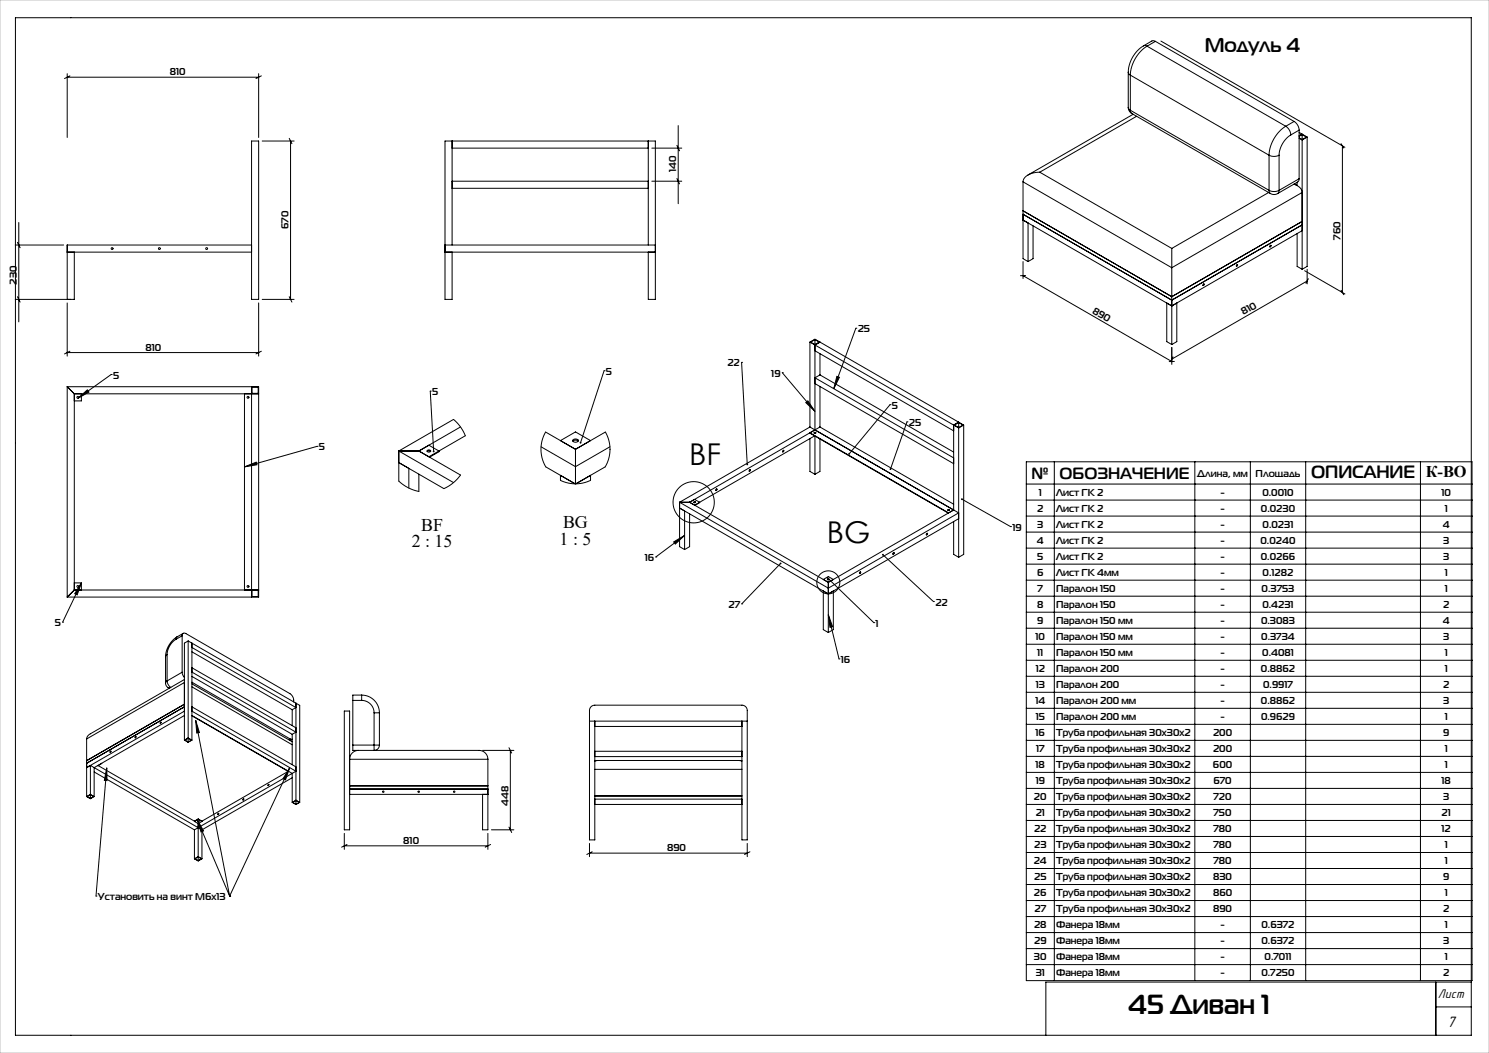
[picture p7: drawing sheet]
<svg xmlns="http://www.w3.org/2000/svg" width="420mm" height="297mm" viewBox="0 0 420 297" stroke-linecap="round" stroke-linejoin="round" font-family="sans-serif">
<g fill="none" stroke="#000" stroke-width=".28">
<path d="M4.4 5h410.6v287h-410.6zM322.5 12.9a9.3 9.3 0 0 0-4.3 7.5M322.5 12.9l1 .1M323.5 13a10.4 10.4 0 0 0-4.7 8.2M323.5 13l39.2 22.6M325.9 11.7l-.9-.2-2.5 1.4M325.9 11.7l-2.4 1.3M325.9 11.7l39.1 22.6M327.5 11.6l51.9 29.9M19 20.8v18M19 21.8h54M19.7 21.4l-1.5 .8"/>
<path d="M71 39.8h2v44.6h-2zM73 20.8v18M73.7 21.4l-1.5 .8M74 39.8h9M81.6 39l.7 1.5M82 39.8v44.6M127.5 39.8v29.3M182.9 39.8v29.3M191.3 35.4v22.1M318.2 30.3a2 2 0 0 0 1 1.7M318.2 20.4l.6 .8M318.2 30.3l.6 .8"/>
<path d="M318.2 20.4v9.9M318.8 31.1l.4 .9M318.8 21.2l39.2 22.6M318.8 31.1l39.2 22.6M318.8 21.2v9.9M319.2 32l39.2 22.6M319.6 32.2l-29.7 17.2M320.6 32.8l-27.3 15.8M362.7 35.6a10.4 10.4 0 0 0-4.7 8.2M362.7 35.6l1 1.1 .4 1.4M364.1 38.1a7.3 7.3 0 0 0-3.3 5.7M365 34.3l1 1 .4 1.4"/>
<path d="M365 34.3l-2.3 1.3M366.4 36.7l-2.3 1.4M366.4 36.7v13.7M366.4 37.4l2.3 1.3M366.4 38.9l.9 .5M366.4 39l.9 .5M367.3 38v1.4M367.3 39.5v36.5M367.3 37.8l-.9 .5M367.3 38l1.2 .7-1.2 .7M367.3 38l-.9 .4M368.7 38.7l-1.4 .8"/>
<path d="M368.7 38.7v36.4l-1.4 .9M127.5 41.8h55.4M127.5 53.1h55.4M127.5 51.1h55.4M183.9 41.8h8.4M183.9 51.1h8.4M190.9 41l.8 1.5M190.9 50.3l.8 1.6M288.6 51.3l41.9 24.2M288.6 59.5l41.9 24.2 36.8-21.2M288.6 51.3v21.7l1.4 .8M293.3 48.6a4.4 4.4 0 0 0-4.7 2.5v.2"/>
<path d="M293.3 48.6l37.2 21.5M357.8 54.3l-27.3 15.8M358 43.8l1.4 .3 1.4-.3M358 53.7l1.4 .3 1.4-.3M358 53.7l.4 .9M358 43.8v9.9M358.4 54.6a2 2 0 0 0 2 0M360.8 53.7l-.4 .9M360.8 43.8v9.9M365 51.9l1.7 1.1 .6 1.3-36.8 21.2M365.1 51.9l.8 .5M365.9 51.4v.9"/>
<path d="M366.4 50.4l-.4 .9-5.6 3.3M366.4 50.4l-5.6 3.3M378.3 40.5l.7 1.3M378.6 41.1v41.4M4.3 69.1h13.7M4.9 68.3l.8 1.6M5.3 62.8v28M19 71.1h52M21 71.1v13.3h-16.7M71 69.1h-52v15.3M125.5 71.1h59.4M125.5 69.1h59.4"/>
<path d="M127.5 71.1v13.3h-2v-44.6h59.4v44.6h-2v-13.3M288.6 60.4l41.9 24.3 36.8-21.3M288.6 73.8v4.8M288.6 77.7l41.9 24.3M289.3 77.7l-1.5 .1M291.4 63.7v9.3l-1.4 .8M330.5 70.1v5.4M330.5 75.5v21.7M349 74.6l-.3 .4M358.4 69.2l-.2 .4M365.9 65.9v9.2l1.4 .9M367.3 65.1l-36.8 21.2-41.9-24.2 1.4 .8v10.9"/>
<path d="M368 76.4l11.4 6.5M368.7 76v4.1M368.7 79.3l-38.2 22M369.1 78.6l-.7 1.3M4.9 83.7l.8 1.5M19 85.4v15M19 99.4h54M19.7 99.1l-1.5 .7M73 85.4v15M73.7 99.1l-1.5 .7M74 84.4h9M81.6 83.7l.7 1.5"/>
<path d="M228.5 96.5v23.9M228.5 96.5l40.5 23.4M228.5 96.5l1.4-.8 40.5 23.4M229.9 95.8v1.4M229.9 98.9l39.1 22.6M229.9 95.8l1.2 .7-1.2 .7M229.9 95.8l-1.3 .7 1.3 .7M231.3 96.5l-1.4 .8v24l-35.4 20.4M231.3 99.8v5.9M241.4 92.6h.1M241.4 92.6l-6.2 17M329.1 85.5v10.9l1.4 .8"/>
<path d="M330.5 98v4.8M331.9 85.5v10.9l-1.4 .8M339.6 80.1l-.3 .4M378.3 81.9l.7 1.2M19 109.1v59.3M19 109.1h54v59.3h-54M19 109.1l2 2M21 111.1v55.3M21 111.1h52M22 112.3l2.6-2.3 .5 .6zM23 111.1v2h-2M31.4 105.6h.1"/>
<path d="M31.4 105.6l-9.4 6.7M69 111.1v55.3M71 109.1v59.3M71.1 109.2h1.7v1.7h-1.7zM121.4 110.3h.1M121.4 110.3l.9 17M170.4 104.6h.1M170.4 104.6l-6.6 20.3M209.2 102.2h.1M209.2 102.2l1.6 28.8M220.7 105.1h.1M220.7 105.1l9.2 10.9"/>
<path d="M227.3 113.6l.6-.5 2 2.9zM229.9 108.2l39.1 22.6M231.3 105.7l-1.4 .9 39.1 22.5M231.3 105.7l37.7 21.8M231.3 109v11.4M236.1 106.2l.7 .2-1.6 3.2zM251 114.1h.1M251 114.1l-11.5 13.9M255.8 119h.1M255.8 119l-4.6 13.3M269 119.9v23.9M269 119.9l1.4 .8"/>
<path d="M270.4 119.1l-1.4 .8M270.4 119.2l1.2 .7-1.2 .7M270.4 119.2l-1.2 .7 1.2 .7M270.4 119.1l1.4 .8M270.4 119.2v1.4M271.8 119.9l-1.4 .8M271.8 119.9v36.5l-1.4 .8M330.9 100.7l-.7 1.2M331.3 101.9l-1.5 .1M69 131.7l3.3-1.4 .2 .8zM89.4 125.9h.1M89.4 125.9l-20.4 5.8"/>
<path d="M112.5 127.2l15.4-8.9 2 2.1 1.4 2.5-10.3 5.9M112.5 127.2v8.5l2.6 1.8 3 1.1v-4.9M112.5 127.2l15.4 8.9M112.5 127.2h5.6M115.3 132.1v5.6M118.1 127.2l11.8 6.8-2.1 2.2-2.6 1.6-12.7-7.3M120.5 127.3l.4-.2 .6 .2M120.5 127h.1a.41 .41 0 0 1 .6-.2 .41 .41 0 0 1 .1 .7 .45 .45 0 0 1-.6 0 .45 .45 0 0 1-.2-.5zM121 125.6l2.8 1.6v.2l-2.6 1.5M129.9 120.4l-11.8 6.8M152.6 126l9.7 5.6 9.7-5.6M158.1 124.3l4.2-2.5 4.3 2.5"/>
<path d="M161.6 124.4a1.09 1.09 0 0 1 1.5 0M161.6 124a.8 .8 0 0 1 .9-.2 .8 .8 0 0 1 .6 .7 .87 .87 0 0 1-1.5-.3zM162.3 126.7l8.5-4.8 .8 1.7 .4 1.9-.1 3.2-1.2 3-8.3 4.8M162.3 126.7l-8.4-4.8-.8 1.6-.4 1.8-.1 1.9 .3 1.8 1.1 2.7 8.2 4.8-4.1-2.4v1.4l.9 .4 2.7 .5 2.8-.2 2.1-.7v-1.4M162.3 126.7v9.8M202.1 137.9l-.2 .4M211.6 132.4l-.3 .5M221 127l-.3 .4M228.5 120.4l41.9 24.3-36.8 21.2-41.9-24.2M228.5 122.1l39.1 22.6 1.4-.9M228.5 122.1l39 22.6M228.5 123.7v9.3l1.4 .8"/>
<path d="M228.5 120.4l-36.8 21.3M229.6 122.1h.5M229.8 122.9l-33.9 19.6M229.9 122v.2M229.9 123v10.8M231.3 120.4l-2.8 1.7M231.3 120.4l37.7 21.8M231.3 123.8v9.2l-1.4 .8M270.4 120.7v36.5M289.5 130.2h125.7v146.4h-125.7zM289.5 136.5h125.7M297.4 130.2v146.4"/>
<path d="M337 130.2v146.4M352.7 130.2v146.4M368.3 130.2v146.4M400.7 130.2v146.4M185 157.1h.1M190 152.8l3.1-1.8-2.6 2.5zM191.7 143.3l41.9 24.2M191.7 141.7v12.5l1.4 .8M191.7 141.7h2.8M193.1 144.1v10.9M193.1 151l-8.1 6.1M194.5 141.7l39.1 22.6"/>
<path d="M194.5 144.9v9.3l-1.4 .8M195.7 141.7h.5M195.9 140.9l1.4 .8-1.3 .8M220.2 158.9l-11 11.4M249 156.5l14.3 13.2M252.1 155.8l-.2 .5M261.5 150.4l-.2 .4M267.3 143.9h.5M269 147.1v9.3l1.4 .8M269 143.8l-35.4 20.5M270.4 146.3l-36.8 21.2M271.3 140.8l13.7 7.7"/>
<path d="M285 148.5h.1M289.5 141h125.7M289.5 145.6h125.7M289.5 150.1h125.7M289.5 154.6h125.7M289.5 159.1h125.7M17.7 175.5h.1M21 166.4h52M21 166.4l-2 2M21 164.4h2M23 164.4l-1.2 3.4-.7-.3zM23 164.4v2"/>
<path d="M23 164.4l-5.3 11.1M49.9 179.7a7 7 0 0 0-3.2 5.5M49.9 179.7l-.3 .6M51.4 179.3l.3-.7 .7 .1 29.4 16.9 .8 1 .2 1.4M51.4 179.3v10.3M51.4 179.3l-1.8 1M51.7 178.6l-1.8 1.1M71.1 166.5h1.7v1.8h-1.7zM209.2 170.3h.1M232.2 163.4l1.4-.8 1.5 .8M232.2 166.7v10.9l1.4 .8M233.4 163.5h.5"/>
<path d="M233.4 163l13.1 12.6M233.6 173.4l1.2 3.4-.7 .1zM233.6 164.3v14.1M233.6 167.5l1.5-.8v10.9l-1.5 .8M233.6 173.4l3.1 12.4M242.7 161.3l-.3 .4M246.5 175.6h.1M263.3 169.7h.1M289.5 163.6h125.7M289.5 168.2h125.7M289.5 172.7h125.7M289.5 177.2h125.7"/>
<path d="M46.7 192.7l.2 .6 .5 .7M46.7 185.2v7.5M47.1 192.1l.3 1 .8 .8M47.1 192.1l-.4 .6M47.1 184.6l-.4 .6M47.1 184.6v7.5M47.4 194h.6M47.4 194l.3 .1M49.6 180.3a5.5 5.5 0 0 0-2.5 4.3M51.4 189.6l.1 .8 .5 .7M51.4 189.6l-4.3 2.5M52 191.7l-26.5 15.3-.7 .6-.4 .8"/>
<path d="M52 199.4l-27.6 15.9M52 198.6l-27.6 15.9M52 192.5l-27.6 15.9M53.1 180.8l-1.1 .6v27.4M53.1 180.8l31.4 18.2v27.3M53.1 180.8v27.3M54.1 192.9l28.3 16.3M54.1 192.4l27.7 16M54.1 182.6l29.4 17-1.1 .6M54.1 183.8l28.3 16.4M54.1 181.4v27.4M54.1 189.6l29.4 16.9-1.1 .6"/>
<path d="M54.1 190.8l28.3 16.3M54.1 188.3l29.4 17M54.1 199.4l29.4 16.9M54.1 193.7l28.3 16.4M83.5 198.3v27.4M99.5 197.6h2.5M99.5 197.6v12.6M102 197.6a3.5 3.5 0 0 1 3.5 3.5M102 196.1v1.5M102 196.1a5 5 0 0 1 5 5M102 196.1h-2.5v1.5M236.7 185.8h.1"/>
<path d="M289.5 181.7h125.7M289.5 186.2h125.7M289.5 190.7h125.7M289.5 195.3h125.7M289.5 199.8h125.7M24.4 208.4v16.3M25.5 215.9l31.5 18.2M25.5 215.9v8.2M26.6 217.7l28.2 16.4M27.7 215.9l27.1 15.7M28.6 215.3l.1 .1M28.7 215.4l-1.2 .5"/>
<path d="M28.7 215.3v.1M30.1 216.6l.1 3.6-.8-.1zM30.1 216.6l-3 36.1M31.3 211.9l-.2 .3M38.4 207.8l-.2 .3M45.4 203.7l-.2 .3M52 201.8l-25.4 14.7v8.2M52 200.6l-27.6 15.9 1.1-.6M52 208.8l1.1 .6 1-.6M53.1 208.1l-1.1 .7M53.1 208.2l-.9 .6 .9 .5M53.1 208.1l1 .7"/>
<path d="M53.1 208.2l.9 .6-.9 .5M53.1 208.2v1.1M54.1 201.9l27.3 15.7M54.1 200.6l29.4 16.9-1.1 .6M54.1 201.8l28.3 16.3M55.2 203.2l1 3.4-.7 .2zM55.2 203.2l9.6 49.5M81.3 217.6l-24.3 14M81.7 216.6l-1.2 3.4-.7-.3zM81.7 216.6l-16.9 36.1M81.8 208.4l.6 .1-.6 .4M81.8 208.4l-.4 .2"/>
<path d="M82.4 218.1l-27.6 16M82.4 200.2v4.5M82.4 207.1v8.6M82.4 218.1v8.2M82.4 219.4l-25.4 14.7M97.1 200.6h1.5v33.5h-1.5zM99.5 210.2v1.5h35.6a2.5 2.5 0 0 1 2.5 2.5M99.5 210.2h6M101.1 211.7a2.5 2.5 0 0 0-2.5 2.5h39M105.5 201.1h1.5M105.5 210.2h1.5M105.5 210.2v1.4a1.33 1.33 0 0 0 1.5-1.4"/>
<path d="M105.5 201.1v9.1M107 201.1v9.1M136.1 211.7h8.8M137.6 214.2v19.9h-1.5v-10M143.6 210.9l.7 1.5M143.9 211.7v22.4M166.3 203.4h44.5M167.8 203.4v33.5h-1.5v-36.5l.1-.7 .4-.5 1-.3h41.5l.9 .3 .4 .5 .2 .7v36.5h-1.5v-33.5M167.8 214.5h41.5M167.8 204.9h41.5M167.8 211.9h41.5M167.8 213.4h41.5"/>
<path d="M167.8 217h41.5M168.8 214.5l-1 .2M208.3 214.5l1 .2M289.5 204.3h125.7M289.5 208.8h125.7M289.5 213.3h125.7M289.5 217.9h125.7M24.4 224.7l1.1 .6 1.1-.6M25.5 224.1l1.1 .6M25.5 224.1v1.1M25.5 224.1l-1.1 .6M25.5 224.1l.9 .6-.9 .5"/>
<path d="M25.5 224.1l-.9 .6 .9 .5M54.8 231.7l1.1 .6M54.8 231.6v.1M54.8 234.1v8.1M55.7 231.2l1.7 3.2-.7 .3zM55.7 231.2l9.1 21.5M55.7 231.7h.4zM55.9 231v.1M55.9 232.3v9.3M55.9 231.1l1.1 .6M55.9 231.1l-1.1 .6M55.9 231l1.1 .6"/>
<path d="M55.9 231l-1.1 .6M57 231.7l-1.1 .6M57 231.6v.1M57 234.1v8.1M61.7 229.4l-.2 .4M68.8 225.3l-.2 .4M75.8 221.3l-.2 .3M82.4 226.3l1.1 .6 1-.6M83.5 225.8v1M83.5 225.8l-.9 .5 .9 .5M83.5 225.7l-1.1 .6M83.5 225.7l1 .6"/>
<path d="M83.5 225.8l.9 .5-.9 .5M97.1 235.1v4.5M97.1 238.6h40.5M97.9 238.2l-1.5 .7M98.6 221.7h39M98.6 222.6h39M98.6 224.1h39M137.6 235.1v4.5M138.4 238.2l-1.5 .7M138.6 234.1h6.3M143.6 233.3l.7 1.5M166.3 237.9v3.7"/>
<path d="M167.8 224.5h41.5M167.8 225.4h41.5M167.8 226.9h41.5M210.8 237.9v3.7M289.5 226.9h125.7M289.5 222.4h125.7M289.5 231.4h125.7M289.5 235.9h125.7M27.1 252.7h.1M54.8 242.2l1.1 .6 1.1-.6M55.9 241.7v1.1M55.9 241.6l1.1 .6"/>
<path d="M55.9 241.7l.9 .5-.9 .6M55.9 241.7l-.9 .5 .9 .6M55.9 241.6l-1.1 .6M64.8 252.7h.1M166.3 240.6h44.5M167 240.2l-1.5 .8M211.5 240.2l-1.5 .8M289.5 240.4h125.7M289.5 245h125.7M289.5 249.5h125.7M289.5 254h125.7M289.5 258.5h125.7"/>
<path d="M289.5 263h125.7M289.5 267.6h125.7M289.5 272.1h125.7M405 277v15M415 277h-120v15M405 284h10"/>
<circle cx="31.6" cy="70.1" r=".27"/>
<circle cx="45" cy="70.1" r=".27"/>
<circle cx="58.3" cy="70.1" r=".27"/>
<circle cx="348.9" cy="74.9" r=".23"/>
<circle cx="358.4" cy="69.5" r=".23"/>
<circle cx="339.5" cy="80.4" r=".23"/>
<circle cx="22" cy="112.1" r=".27"/>
<circle cx="70" cy="112.1" r=".27"/>
<circle cx="202.1" cy="138.2" r=".23"/>
<circle cx="211.5" cy="132.7" r=".23"/>
<circle cx="220.9" cy="127.3" r=".23"/>
<circle cx="229.8" cy="122" r=".23"/>
<circle cx="195.7" cy="141.7" r="5.8"/>
<circle cx="195.9" cy="141.6" r=".23"/>
<circle cx="252.1" cy="156.1" r=".23"/>
<circle cx="261.5" cy="150.7" r=".23"/>
<circle cx="267.6" cy="143.8" r=".23"/>
<circle cx="22" cy="165.4" r=".27"/>
<circle cx="70" cy="165.4" r=".27"/>
<circle cx="233.6" cy="163.4" r=".23"/>
<circle cx="233.6" cy="164.3" r="3.2"/>
<circle cx="242.6" cy="161.6" r=".23"/>
<circle cx="31.2" cy="212.1" r=".17"/>
<circle cx="38.2" cy="208" r=".17"/>
<circle cx="45.3" cy="203.9" r=".17"/>
<circle cx="55.9" cy="231.7" r=".17"/>
<circle cx="61.6" cy="229.6" r=".17"/>
<circle cx="68.7" cy="225.5" r=".17"/>
<circle cx="75.7" cy="221.4" r=".17"/>
<circle cx="108.1" cy="223.3" r=".2"/>
<circle cx="118.1" cy="223.3" r=".2"/>
<circle cx="128.1" cy="223.3" r=".2"/>
</g>
<path d="M0 0h420v297h-420z" fill="none" stroke="#c0c0c0" stroke-width=".28"/>
<path d="M210.6 130.8v.4h.2v-.2v.2l.2-.1-.1-.3zM227.3 113.6l.6-.5 2 2.9zM239.4 127.8v.4l.1-.2-.1 .2a.25 .25 0 0 0 .3 0 .25 .25 0 0 0 0-.4 .25 .25 0 0 0-.3 0zM251 132.1v.4l.2-.2-.1 .3 .3-.1v-.3zM248.9 156.3a.25 .25 0 0 0 .1 .4 .25 .25 0 0 0 .3-.3 .25 .25 0 0 0-.4-.2l.1 .3zM233.2 162.8a.25 .25 0 0 0 .1 .4 .25 .25 0 0 0 .4-.2 .25 .25 0 0 0-.4-.2l.1 .2zM220 158.7a.25 .25 0 0 0 0 .4 .25 .25 0 0 0 .4 0 .25 .25 0 0 0 0-.4l-.2 .2 .2-.2zM233.6 173.4l1.2 3.4-.7 .1zM271.1 140.6l.2 .2-.2-.1a.25 .25 0 0 0 .2 .4 .25 .25 0 0 0 .3-.4 .25 .25 0 0 0-.5-.1zM190 152.8l3.1-1.8-2.6 2.5zM236.1 106.2l.7 .2-1.6 3.2zM69 131.7l3.3-1.4 .2 .8zM22 112.3l2.6-2.3 .5 .6zM23 164.4l-1.2 3.4-.7-.3zM122.1 127.2l.1 .4 .1-.3v.3l.2-.1v-.3zM163.6 124.7v.4l.2-.2-.1 .2 .2-.1 .1-.3zM55.7 231.2l1.7 3.2-.7 .3zM30.1 216.6l.1 3.6-.8-.1zM81.7 216.6l-1.2 3.4-.7-.3zM55.2 203.2l1 3.4-.7 .2z" fill="#000"/>
<g font-size="8.5">
<text x="194.4" y="131.1">BF</text>
<text x="233.2" y="153.1">BG</text>
</g>
<text font-size="7.8" x="318.2" y="286">45 Диван 1</text>
<text font-size="5.6" x="339.8" y="14.7">Модуль 4</text>
<g font-size="5">
<text x="369.8" y="134.9">ОПИСАНИЕ</text>
<text x="118.8" y="149.7">BF</text>
<text x="158.8" y="149">BG</text>
<text x="116.1" y="154.2">2 : 15</text>
<text x="157.8" y="153.6">1 : 5</text>
</g>
<g font-size="4.6">
<text x="291" y="135">№</text>
<text x="298.9" y="135">ОБОЗНАЧЕНИЕ</text>
<text x="402.2" y="134.6">К-ВО</text>
</g>
<text font-size="4.4" x="408.3" y="289.8">7</text>
<text font-size="3.7" x="405.6" y="281.4">Лист</text>
<g font-size="2.8">
<text x="47.9" y="21.2">810</text>
<text x="190.8" y="48.6" transform="rotate(-90 190.8 48.6)">140</text>
<text x="81.4" y="64.6" transform="rotate(-90 81.4 64.6)">670</text>
<text x="378.1" y="67.6" transform="rotate(-90 378.1 67.6)">760</text>
<text x="4.7" y="80.3" transform="rotate(-90 4.7 80.3)">230</text>
<text x="307.9" y="88.3" transform="rotate(30 307.9 88.3)">890</text>
<text x="350.8" y="89" transform="rotate(-30 350.8 89)">810</text>
<text x="241.9" y="93.7">25</text>
<text x="41.1" y="98.9">810</text>
<text x="31.9" y="106.8">5</text>
<text x="170.9" y="105.7">5</text>
<text x="205.2" y="103.3">22</text>
<text x="217.6" y="106.2">19</text>
<text x="121.9" y="111.5">5</text>
<text x="251.6" y="115.3">5</text>
<text x="256.4" y="120.1">25</text>
<text x="90" y="127">5</text>
<text x="337.7" y="134.5">Длина, мм</text>
<text x="354.2" y="134.5">Площадь</text>
<text x="293" y="139.9">1</text>
<text x="297.9" y="139.9">Лист ГК 2</text>
<text x="344.2" y="139.9">-</text>
<text x="356.1" y="139.9">0.0010</text>
<text x="406.6" y="139.9">10</text>
<text x="285.6" y="149.7">19</text>
<text x="292.6" y="144.4">2</text>
<text x="292.6" y="148.9">3</text>
<text x="297.9" y="144.4">Лист ГК 2</text>
<text x="297.9" y="148.9">Лист ГК 2</text>
<text x="344.2" y="144.4">-</text>
<text x="344.2" y="148.9">-</text>
<text x="355.7" y="144.4">0.0230</text>
<text x="356.1" y="148.9">0.0231</text>
<text x="407" y="148.9">4</text>
<text x="407.5" y="144.4">1</text>
<text x="292.5" y="153.4">4</text>
<text x="297.9" y="153.4">Лист ГК 2</text>
<text x="344.2" y="153.4">-</text>
<text x="355.6" y="153.4">0.0240</text>
<text x="407.1" y="153.4">3</text>
<text x="181.9" y="158.2">16</text>
<text x="292.6" y="157.9">5</text>
<text x="297.9" y="157.9">Лист ГК 2</text>
<text x="344.2" y="157.9">-</text>
<text x="355.6" y="157.9">0.0266</text>
<text x="407.1" y="157.9">3</text>
<text x="292.5" y="162.5">6</text>
<text x="292.7" y="167">7</text>
<text x="297.9" y="167">Паралон 150</text>
<text x="297.9" y="162.5">Лист ГК 4мм</text>
<text x="344.2" y="167">-</text>
<text x="344.2" y="162.5">-</text>
<text x="355.9" y="167">0.3753</text>
<text x="356.2" y="162.5">0.1282</text>
<text x="407.5" y="162.5">1</text>
<text x="407.5" y="167">1</text>
<text x="205.5" y="171.4">27</text>
<text x="263.8" y="170.8">22</text>
<text x="292.5" y="171.5">8</text>
<text x="297.9" y="171.5">Паралон 150</text>
<text x="344.2" y="171.5">-</text>
<text x="356.1" y="171.5">0.4231</text>
<text x="407.1" y="171.5">2</text>
<text x="15.4" y="176.6">5</text>
<text x="247" y="176.7">1</text>
<text x="292.6" y="176">9</text>
<text x="297.9" y="176">Паралон 150 мм</text>
<text x="344.2" y="176">-</text>
<text x="355.7" y="176">0.3083</text>
<text x="407" y="176">4</text>
<text x="292.1" y="180.5">10</text>
<text x="292.6" y="185">11</text>
<text x="297.9" y="180.5">Паралон 150 мм</text>
<text x="297.9" y="185">Паралон 150 мм</text>
<text x="344.2" y="180.5">-</text>
<text x="344.2" y="185">-</text>
<text x="355.8" y="180.5">0.3734</text>
<text x="356" y="185">0.4081</text>
<text x="407.1" y="180.5">3</text>
<text x="407.5" y="185">1</text>
<text x="237.2" y="187">16</text>
<text x="292.1" y="189.6">12</text>
<text x="297.9" y="189.6">Паралон 200</text>
<text x="344.2" y="189.6">-</text>
<text x="355.7" y="189.6">0.8862</text>
<text x="407.5" y="189.6">1</text>
<text x="292.1" y="194.1">13</text>
<text x="297.9" y="194.1">Паралон 200</text>
<text x="344.2" y="194.1">-</text>
<text x="356.3" y="194.1">0.9917</text>
<text x="407.1" y="194.1">2</text>
<text x="292" y="198.6">14</text>
<text x="292.1" y="203.1">15</text>
<text x="297.9" y="198.6">Паралон 200 мм</text>
<text x="297.9" y="203.1">Паралон 200 мм</text>
<text x="344.2" y="198.6">-</text>
<text x="344.2" y="203.1">-</text>
<text x="355.7" y="198.6">0.8862</text>
<text x="355.7" y="203.1">0.9629</text>
<text x="407.1" y="198.6">3</text>
<text x="407.5" y="203.1">1</text>
<text x="292.1" y="207.6">16</text>
<text x="297.9" y="207.6">Труба профильная 30х30х2</text>
<text x="342.2" y="207.6">200</text>
<text x="407.1" y="207.6">9</text>
<text x="292.3" y="212.2">17</text>
<text x="297.9" y="212.2">Труба профильная 30х30х2</text>
<text x="342.2" y="212.2">200</text>
<text x="407.5" y="212.2">1</text>
<text x="292.1" y="216.7">18</text>
<text x="292.1" y="221.2">19</text>
<text x="297.9" y="221.2">Труба профильная 30х30х2</text>
<text x="297.9" y="216.7">Труба профильная 30х30х2</text>
<text x="342.1" y="216.7">600</text>
<text x="342.3" y="221.2">670</text>
<text x="406.6" y="221.2">18</text>
<text x="407.5" y="216.7">1</text>
<text x="143.4" y="227.4" transform="rotate(-90 143.4 227.4)">448</text>
<text x="291.6" y="225.7">20</text>
<text x="297.9" y="225.7">Труба профильная 30х30х2</text>
<text x="342.3" y="225.7">720</text>
<text x="407.1" y="225.7">3</text>
<text x="292.1" y="230.2">21</text>
<text x="297.9" y="230.2">Труба профильная 30х30х2</text>
<text x="342.3" y="230.2">750</text>
<text x="406.6" y="230.2">21</text>
<text x="113.8" y="238">810</text>
<text x="291.7" y="234.7">22</text>
<text x="291.7" y="239.3">23</text>
<text x="297.9" y="234.7">Труба профильная 30х30х2</text>
<text x="297.9" y="239.3">Труба профильная 30х30х2</text>
<text x="342.3" y="234.7">780</text>
<text x="342.3" y="239.3">780</text>
<text x="406.6" y="234.7">12</text>
<text x="407.5" y="239.3">1</text>
<text x="188.1" y="240.1">890</text>
<text x="291.6" y="243.8">24</text>
<text x="297.9" y="243.8">Труба профильная 30х30х2</text>
<text x="342.3" y="243.8">780</text>
<text x="407.5" y="243.8">1</text>
<text x="291.7" y="248.3">25</text>
<text x="297.9" y="248.3">Труба профильная 30х30х2</text>
<text x="342.2" y="248.3">830</text>
<text x="407.1" y="248.3">9</text>
<text x="27.6" y="253.9">Установить на винт М6х13</text>
<text x="291.7" y="252.8">26</text>
<text x="291.8" y="257.3">27</text>
<text x="297.9" y="252.8">Труба профильная 30х30х2</text>
<text x="297.9" y="257.3">Труба профильная 30х30х2</text>
<text x="342.2" y="252.8">860</text>
<text x="342.2" y="257.3">890</text>
<text x="407.1" y="257.3">2</text>
<text x="407.5" y="252.8">1</text>
<text x="291.7" y="261.9">28</text>
<text x="297.9" y="261.9">Фанера 18мм</text>
<text x="344.2" y="261.9">-</text>
<text x="355.8" y="261.9">0.6372</text>
<text x="407.5" y="261.9">1</text>
<text x="291.7" y="266.4">29</text>
<text x="297.9" y="266.4">Фанера 18мм</text>
<text x="344.2" y="266.4">-</text>
<text x="355.8" y="266.4">0.6372</text>
<text x="407.1" y="266.4">3</text>
<text x="291.7" y="270.9">30</text>
<text x="292.1" y="275.4">31</text>
<text x="297.9" y="270.9">Фанера 18мм</text>
<text x="297.9" y="275.4">Фанера 18мм</text>
<text x="344.2" y="270.9">-</text>
<text x="344.2" y="275.4">-</text>
<text x="355.8" y="275.4">0.7250</text>
<text x="356.7" y="270.9">0.7011</text>
<text x="407.1" y="275.4">2</text>
<text x="407.5" y="270.9">1</text>
</g>
</svg>
